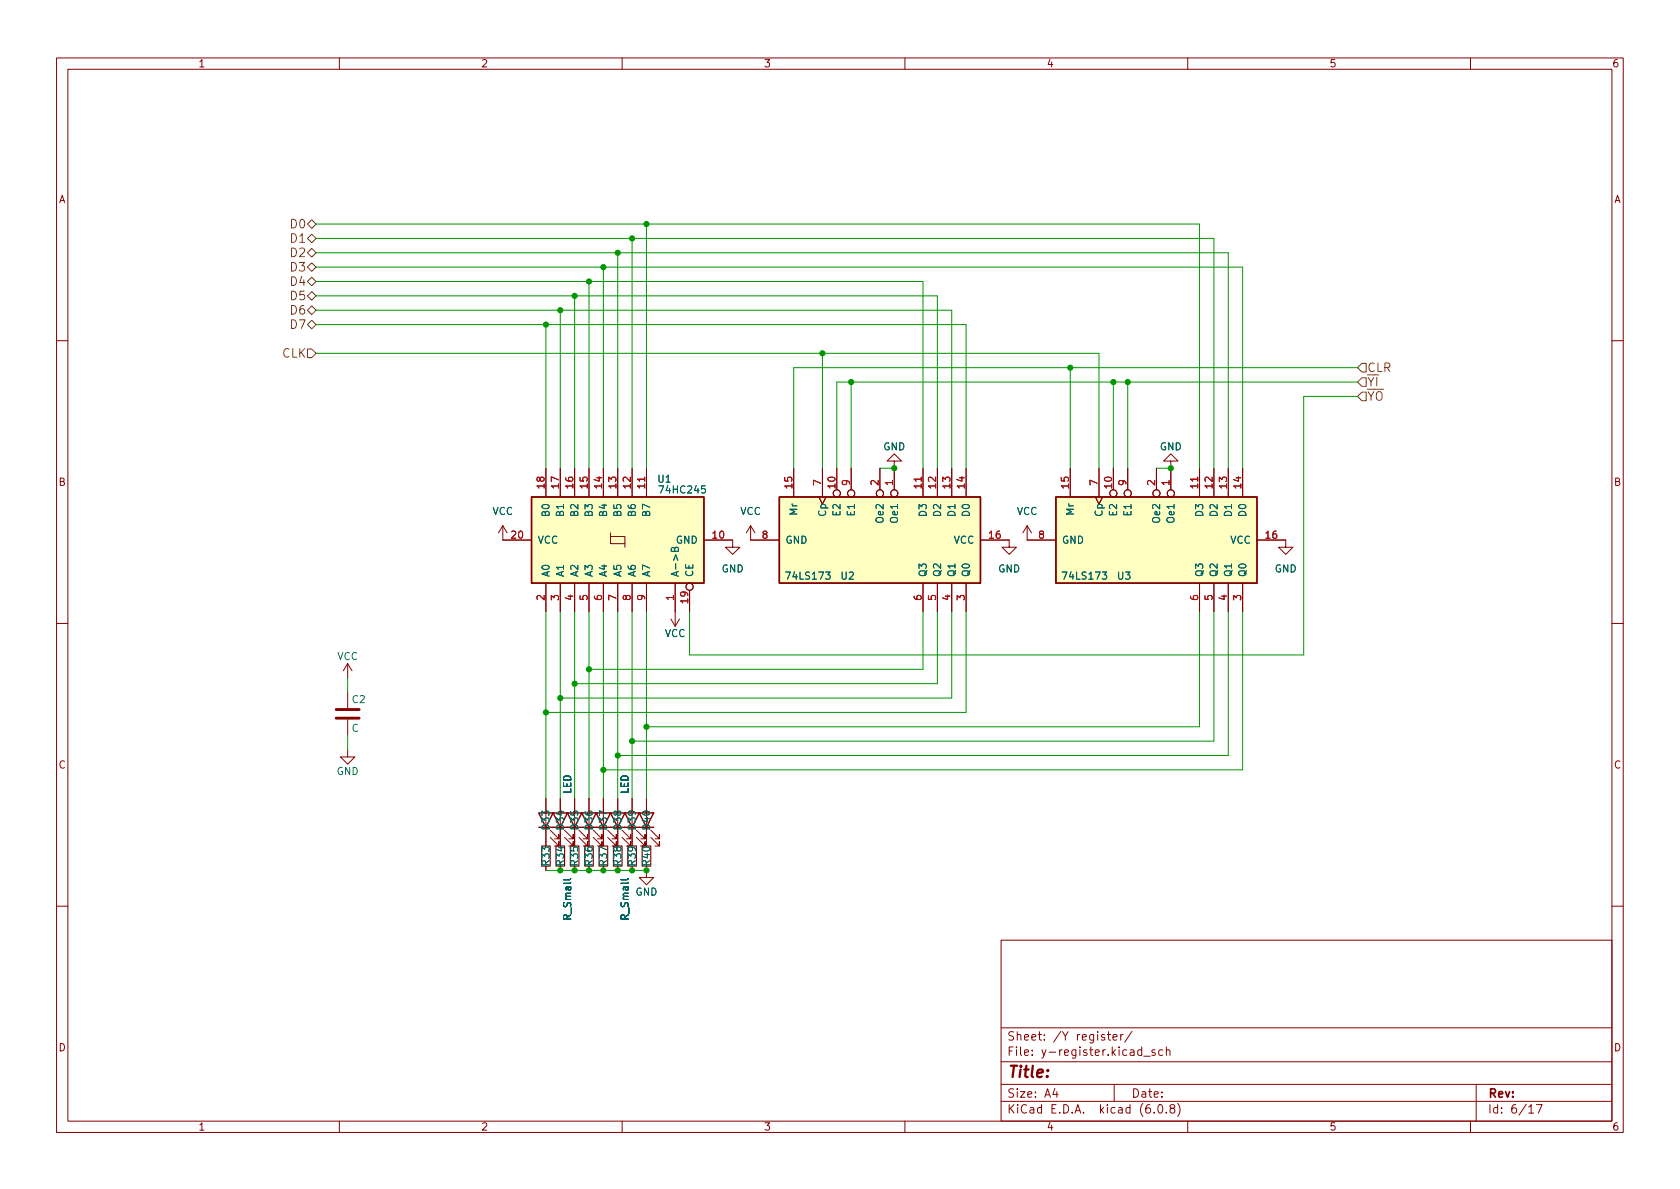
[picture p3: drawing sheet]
<svg xmlns="http://www.w3.org/2000/svg" width="297mm" height="210mm" viewBox="0 0 297 210" stroke-linecap="round" stroke-linejoin="round" font-family="sans-serif">
<g fill="none" stroke="#840000" stroke-width=".18">
<path d="M10 10.2h277v190.1h-277zM12 12.2h273v186.1h-273zM60 10.2v2M110 10.2v2M160 10.2v2M210 10.2v2M260 10.2v2M10 60.2h2M285 60.2h2M88.9 93v2.5h5.1M88.9 93l-.8 1.2M88.9 93l.8 1.2"/>
<path d="M96.5 82.8v5.1M99.1 82.8v5.1M101.6 82.8v5.1M104.1 82.8v5.1M106.7 82.8v5.1M107.9 94.9v1.2h2.6M107.9 94.2v.7h2.6v1.9M109.2 82.8v5.1M111.8 82.8v5.1M114.3 82.8v5.1M124.5 95.5h5v1.3h1.3l-1.3 1.2-1.2-1.2h1.2M132.7 93v2.5h5.1"/>
<path d="M132.7 93l-.7 1.2M132.7 93l.8 1.2M140.3 82.8v5.1M144.8 87.9l.6 1.2 .6-1.2M145.4 82.8v5.1M148 82.8v3.8M150.5 82.8v3.8M155.6 82.8v3.8M158.1 81.5h1.3l-1.3-1.2-1.3 1.2h1.3v5.1M163.2 82.8v5.1M165.7 82.8v5.1M168.3 82.8v5.1"/>
<path d="M170.8 82.8v5.1M173.4 95.5h5v1.3h1.3l-1.3 1.2-1.2-1.2h1.2M181.6 93v2.5h5.1M181.6 93l-.8 1.2M181.6 93l.8 1.2M189.2 82.8v5.1M193.7 87.9l.6 1.2 .6-1.2M194.3 82.8v5.1M196.8 82.8v3.8M199.4 82.8v3.8M204.5 82.8v3.8M207 81.5h1.3l-1.3-1.2-1.3 1.2h1.3v5.1"/>
<path d="M212.1 82.8v5.1M214.6 82.8v5.1M217.2 82.8v5.1M219.7 82.8v5.1M222.2 95.5h5.1v1.3h1.3l-1.3 1.2-1.2-1.2h1.2M10 110.2h2M61.5 117.3v2.6M61.5 117.3l-.8 1.3M61.5 117.3l.7 1.3M96.5 103.1v5.1M99.1 103.1v5.1M101.6 103.1v5.1"/>
<path d="M104.1 103.1v5.1M106.7 103.1v5.1M109.2 103.1v5.1M111.8 103.1v5.1M114.3 103.1v5.1M118.6 109.5l.8 1.2M119.4 103.1v7.6M120.1 109.5l-.7 1.2M121.9 104.4v3.8M163.2 103.1v5.1M165.7 103.1v5.1M168.3 103.1v5.1"/>
<path d="M170.8 103.1v5.1M212.1 103.1v5.1M214.6 103.1v5.1M217.2 103.1v5.1M219.7 103.1v5.1M285 110.2h2M61.5 132.6v1.3h1.2l-1.2 1.2-1.3-1.2h1.3M61.5 122.4v2.8M61.5 127.2v2.8M96.5 141.2v2.6M96.5 146.3v3.3M96.5 153.2v.7"/>
<path d="M97.3 148.1l1.5 1.5v-.8v.8h-.8M97.3 146.8l1.5 1.5v-.7v.7h-.8M99.1 141.2v2.6M99.1 146.3v3.3M99.1 153.2v.7M99.8 148.1l1.5 1.5v-.8v.8h-.7M99.8 146.8l1.5 1.5v-.7v.7h-.7M101.6 141.2v2.6M101.6 146.3v3.3M101.6 153.2v.7M102.4 148.1l1.5 1.5v-.8v.8h-.8M102.4 146.8l1.5 1.5v-.7v.7h-.8"/>
<path d="M104.1 141.2v2.6M104.1 146.3v3.3M104.1 153.2v.7M104.9 148.1l1.5 1.5v-.8v.8h-.7M104.9 146.8l1.5 1.5v-.7v.7h-.7M106.7 141.2v2.6M106.7 146.3v3.3M106.7 153.2v.7M107.4 148.1l1.6 1.5v-.8v.8h-.8M107.4 146.8l1.6 1.5v-.7v.7h-.8M109.2 141.2v2.6M109.2 146.3v3.3"/>
<path d="M109.2 153.2v.7M110 148.1l1.5 1.5v-.8v.8h-.8M110 146.8l1.5 1.5v-.7v.7h-.8M111.8 141.2v2.6M111.8 146.3v3.3M111.8 153.2v.7M112.5 148.1l1.5 1.5v-.8v.8h-.7M112.5 146.8l1.5 1.5v-.7v.7h-.7M114.3 153.2v2h1.3l-1.3 1.3-1.3-1.3h1.3M114.3 141.2v2.6M114.3 146.3v3.3M115.1 148.1l1.5 1.5v-.8v.8h-.8"/>
<path d="M115.1 146.8l1.5 1.5v-.7v.7h-.8M10 160.2h2M177 166.3h108v32h-108zM285 160.2h2M60 198.3v2M110 198.3v2M160 198.3v2M177 194.8h108M177 191.8h108M177 187.8h108M177 181.8h108M186.5 192.5l-.4 1h1"/>
<path d="M186.9 193v1M195.8 182.9h.6M196 182.4v1.3l.4 .2M196.8 183.4l.7-.1-.1-.3-.4-.1-.2 .2 .1 .8h.5M197 191.8v3M198.1 182.9v1M198.6 182.9l-.3 .1-.2 .2M200.1 182.4l-1.2 1.9M201.9 185.7l-.5-.1-.3 .3v.4l.2 .3h.6M201.9 185.1v1.5M202.2 186.8h1.2M204.1 196.7v.1"/>
<path d="M204.2 185.7l-.3-.1-.3 .2 .1 .3 .5 .1v.4h-.6M204.9 195.4l.2-.1a.81 .81 0 0 1 .6 .7 .81 .81 0 0 1-.3 .8h-.2a.81 .81 0 0 1-.6-.6 .81 .81 0 0 1 .3-.8zM205.6 185.7l-.5-.1-.2 .3v.4l.1 .3h.6M206.2 196.7v.1M206.2 185.8l.2-.2 .4 .1 .1 .9M206.2 185.1v1.5M207.1 196l-.2-.3v-.2l.2-.2 .5 .1 .1 .2-.1 .2-.6 .2-.1 .3v.4l.2 .1h.5l.1-.3-.1-.4-.2-.1M208.2 195.1a1.72 1.72 0 0 1 0 2.3M210 198.3v2M260 198.3v2M261 191.8v6.5M270.3 195.8l.4-.5v1.5"/>
<path d="M270.3 196.8h.9M271.7 195.3h.9l-.6 1.5"/>
<circle cx="148" cy="87.2" r=".63"/>
<circle cx="150.5" cy="87.2" r=".63"/>
<circle cx="155.6" cy="87.2" r=".63"/>
<circle cx="158.1" cy="87.2" r=".63"/>
<circle cx="196.8" cy="87.2" r=".63"/>
<circle cx="199.4" cy="87.2" r=".63"/>
<circle cx="204.5" cy="87.2" r=".63"/>
<circle cx="207" cy="87.2" r=".63"/>
<circle cx="121.9" cy="103.8" r=".63"/>
</g>
<path d="M94 87.9h30.5v15.2h-30.5zM137.8 87.9h35.6v15.2h-35.6zM186.7 87.9h35.5v15.2h-35.5zM95.2 143.8h2.6l-1.3 2.5zM95.2 146.3h20.4M97.8 143.8h2.5l-1.2 2.5zM100.3 143.8h2.6l-1.3 2.5zM102.9 143.8h2.5l-1.3 2.5zM105.4 143.8h2.5l-1.2 2.5zM107.9 143.8h2.6l-1.3 2.5zM110.5 143.8h2.5l-1.2 2.5zM113 143.8h2.6l-1.3 2.5z" fill="none" stroke="#840000" stroke-width=".25"/>
<g fill="#ffffc2" stroke="#ffffc2" stroke-width=".18">
<path d="M186.7 87.9h35.5v15.2h-35.5z"/>
<path d="M137.8 87.9h35.6v15.2h-35.6z"/>
<path d="M94 87.9h30.5v15.2h-30.5z"/>
</g>
<path d="M59.4 127h4.1M59.4 125.5h4.1" fill="none" stroke="#840000" stroke-width=".51"/>
<path d="M95.8 149.6h1.5v3.6h-1.5zM98.3 149.6h1.5v3.6h-1.5zM100.8 149.6h1.6v3.6h-1.6zM103.4 149.6h1.5v3.6h-1.5zM105.9 149.6h1.5v3.6h-1.5zM108.5 149.6h1.5v3.6h-1.5zM111 149.6h1.5v3.6h-1.5zM113.5 149.6h1.6v3.6h-1.6z" fill="none" stroke="#840000" stroke-width=".2"/>
<path d="M119.3 97.1l.2-.3h.3l.2 .2v.5h-1.3l.1-.6 .2-.1 .2 .1 .1 .6" fill="none" stroke="#006464" stroke-width=".18"/>
<path d="M54.4 39.6l.7-.7 .8 .7-.8 .8zM54.4 57.4l.7-.8 .8 .8-.8 .8zM54.4 42.2l.7-.8 .8 .8-.8 .7zM55.1 51.6l.8 .7-.8 .8-.7-.8zM55.1 54.1l.8 .8-.8 .7-.7-.7zM55.1 49l.8 .8-.8 .7-.7-.7zM55.1 46.5l.8 .7-.8 .8-.7-.8zM55.1 43.9l.8 .8-.8 .8-.7-.8zM54.4 61.7h.7l.8 .8-.8 .7h-.7zM240.8 64.3h.8v1.5h-.8l-.8-.8zM240.8 66.8h.8v1.5h-.8l-.8-.7zM240.8 69.3h.8v1.6h-.8l-.8-.8z" fill="none" stroke="#725600" stroke-width=".18"/>
<g fill="none" stroke="#009600" stroke-width=".18">
<path d="M55.9 39.6h156.2v43.2M114.3 39.6v43.2M55.9 49.8h107.3v33M55.9 57.4h114.9v25.4M55.9 52.3h109.8v30.5M55.9 54.9h112.4v27.9M55.9 47.2h163.8v35.6M55.9 42.2h158.7v40.6M55.9 44.7h161.3v38.1M96.5 57.4v25.4M99.1 54.9v27.9M101.6 52.3v30.5"/>
<path d="M104.1 49.8v33M106.7 47.2v35.6M109.2 44.7v38.1M111.8 42.2v40.6M55.9 62.5h138.4v20.3M145.4 62.5v20.3M150.5 67.6v15.2M189.2 65v17.8M196.8 67.6v15.2M199.4 67.6v15.2M240 65h-99.7v17.8M240 67.6h-92v15.2"/>
<path d="M240 70.1h-9.5v45.7h-108.6v-7.6M155.6 82.8h2.5M204.5 82.8h2.5M61.5 119.9v2.5M96.5 108.2v33M99.1 108.2v33M101.6 108.2v33M104.1 108.2v33M106.7 108.2v33M109.2 108.2v33M111.8 108.2v33M114.3 108.2v33"/>
<path d="M163.2 108.2v10.2h-59.1M165.7 108.2v12.7h-64.1M168.3 108.2v15.2h-69.2M170.8 108.2v17.8h-74.3M212.1 108.2v20.3h-97.8M214.6 108.2v22.9h-102.8M217.2 108.2v25.4h-108M219.7 108.2v27.9h-113M61.5 130v2.6M96.5 153.9h17.8"/>
</g>
<g fill="#009600" stroke="#009600" stroke-width=".18">
<circle cx="189.2" cy="65" r=".46"/>
<circle cx="145.4" cy="62.5" r=".46"/>
<circle cx="99.1" cy="54.9" r=".46"/>
<circle cx="150.5" cy="67.6" r=".46"/>
<circle cx="114.3" cy="153.9" r=".46"/>
<circle cx="109.2" cy="153.9" r=".46"/>
<circle cx="104.1" cy="153.9" r=".46"/>
<circle cx="106.7" cy="153.9" r=".46"/>
<circle cx="101.6" cy="153.9" r=".46"/>
<circle cx="99.1" cy="153.9" r=".46"/>
<circle cx="111.8" cy="153.9" r=".46"/>
<circle cx="96.5" cy="126" r=".46"/>
<circle cx="99.1" cy="123.4" r=".46"/>
<circle cx="101.6" cy="120.9" r=".46"/>
<circle cx="104.1" cy="118.4" r=".46"/>
<circle cx="158.1" cy="82.8" r=".46"/>
<circle cx="114.3" cy="128.5" r=".46"/>
<circle cx="111.8" cy="131.1" r=".46"/>
<circle cx="106.7" cy="136.1" r=".46"/>
<circle cx="109.2" cy="133.6" r=".46"/>
<circle cx="111.8" cy="42.2" r=".46"/>
<circle cx="109.2" cy="44.7" r=".46"/>
<circle cx="106.7" cy="47.2" r=".46"/>
<circle cx="104.1" cy="49.8" r=".46"/>
<circle cx="101.6" cy="52.3" r=".46"/>
<circle cx="96.5" cy="57.4" r=".46"/>
<circle cx="114.3" cy="39.6" r=".46"/>
<circle cx="207" cy="82.8" r=".46"/>
<circle cx="199.4" cy="67.6" r=".46"/>
<circle cx="196.8" cy="67.6" r=".46"/>
</g>
<text font-size="2.8" fill="#840000" x="178" y="190.6">Title:</text>
<g font-size="2.1" fill="#725600">
<text x="51.5" y="40.4">D0</text>
<text x="51.5" y="45.5">D2</text>
<text x="51.5" y="42.9">D1</text>
<text x="51.5" y="53.1">D5</text>
<text x="51.5" y="50.5">D4</text>
<text x="51.5" y="48">D3</text>
<text x="51.5" y="58.2">D7</text>
<text x="51.5" y="55.6">D6</text>
<text x="49.9" y="63.2">CLK</text>
<text x="241.7" y="65.8">CLR</text>
<text x="241.7" y="68.3">~{YI}</text>
<text x="241.7" y="70.9">~{YO}</text>
</g>
<g font-size="2.1" fill="#840000">
<text x="178" y="184">Sheet: /Y register/</text>
<text x="178" y="186.7">File: y-register.kicad_sch</text>
<text x="178" y="196.9">KiCad E.D.A. kicad (6.0.8)</text>
<text x="178" y="194.1">Size: A4</text>
<text x="200" y="194.1">Date:</text>
<text x="263" y="194.1">Rev:</text>
<text x="263" y="196.9">Id: 6/17</text>
</g>
<g font-size="1.8" fill="#840000">
<text x="35" y="11.9">1</text>
<text x="85" y="11.9">2</text>
<text x="135" y="11.9">3</text>
<text x="185" y="11.9">4</text>
<text x="235" y="11.9">5</text>
<text x="285" y="11.9">6</text>
<text x="10.3" y="35.9">A</text>
<text x="285.3" y="35.9">A</text>
<text x="10.3" y="85.9">B</text>
<text x="285.3" y="85.9">B</text>
<text x="10.3" y="135.9">C</text>
<text x="285.3" y="135.9">C</text>
<text x="10.3" y="185.9">D</text>
<text x="285.3" y="185.9">D</text>
<text x="35" y="199.9">1</text>
<text x="85" y="199.9">2</text>
<text x="135" y="199.9">3</text>
<text x="185" y="199.9">4</text>
<text x="235" y="199.9">5</text>
<text x="285" y="199.9">6</text>
</g>
<g font-size="1.8" fill="#006464">
<text x="156.1" y="79.6">GND</text>
<text x="205" y="79.6">GND</text>
<text x="116.3" y="85.3">U1</text>
<text x="116.9" y="87.2">74HC245</text>
<text x="87" y="91.1">VCC</text>
<text x="97.2" y="91.2" transform="rotate(-90 97.2 91.2)">B0</text>
<text x="99.7" y="91.2" transform="rotate(-90 99.7 91.2)">B1</text>
<text x="102.2" y="91.2" transform="rotate(-90 102.2 91.2)">B2</text>
<text x="104.8" y="91.2" transform="rotate(-90 104.8 91.2)">B3</text>
<text x="107.3" y="91.2" transform="rotate(-90 107.3 91.2)">B4</text>
<text x="109.9" y="91.2" transform="rotate(-90 109.9 91.2)">B5</text>
<text x="112.4" y="91.2" transform="rotate(-90 112.4 91.2)">B6</text>
<text x="114.9" y="91.2" transform="rotate(-90 114.9 91.2)">B7</text>
<text x="130.8" y="91.1">VCC</text>
<text x="141" y="91.1" transform="rotate(-90 141 91.1)">Mr</text>
<text x="146" y="91.3" transform="rotate(-90 146 91.3)">Cp</text>
<text x="148.6" y="91.1" transform="rotate(-90 148.6 91.1)">E2</text>
<text x="151.1" y="91.1" transform="rotate(-90 151.1 91.1)">E1</text>
<text x="156.2" y="92.2" transform="rotate(-90 156.2 92.2)">Oe2</text>
<text x="158.7" y="92.2" transform="rotate(-90 158.7 92.2)">Oe1</text>
<text x="163.8" y="91.2" transform="rotate(-90 163.8 91.2)">D3</text>
<text x="166.4" y="91.2" transform="rotate(-90 166.4 91.2)">D2</text>
<text x="168.9" y="91.2" transform="rotate(-90 168.9 91.2)">D1</text>
<text x="171.4" y="91.2" transform="rotate(-90 171.4 91.2)">D0</text>
<text x="179.7" y="91.1">VCC</text>
<text x="189.9" y="91.1" transform="rotate(-90 189.9 91.1)">Mr</text>
<text x="194.9" y="91.3" transform="rotate(-90 194.9 91.3)">Cp</text>
<text x="197.5" y="91.1" transform="rotate(-90 197.5 91.1)">E2</text>
<text x="200" y="91.1" transform="rotate(-90 200 91.1)">E1</text>
<text x="205.1" y="92.2" transform="rotate(-90 205.1 92.2)">Oe2</text>
<text x="207.6" y="92.2" transform="rotate(-90 207.6 92.2)">Oe1</text>
<text x="212.7" y="91.2" transform="rotate(-90 212.7 91.2)">D3</text>
<text x="215.3" y="91.2" transform="rotate(-90 215.3 91.2)">D2</text>
<text x="217.8" y="91.2" transform="rotate(-90 217.8 91.2)">D1</text>
<text x="220.3" y="91.2" transform="rotate(-90 220.3 91.2)">D0</text>
<text x="95" y="96.1">VCC</text>
<text x="119.5" y="96.1">GND</text>
<text x="127.6" y="101.2">GND</text>
<text x="138.8" y="96.1">GND</text>
<text x="168.6" y="96.1">VCC</text>
<text x="176.5" y="101.2">GND</text>
<text x="187.7" y="96.1">GND</text>
<text x="217.5" y="96.1">VCC</text>
<text x="225.4" y="101.2">GND</text>
<text x="97.2" y="102.1" transform="rotate(-90 97.2 102.1)">A0</text>
<text x="99.7" y="102.1" transform="rotate(-90 99.7 102.1)">A1</text>
<text x="102.2" y="102.1" transform="rotate(-90 102.2 102.1)">A2</text>
<text x="104.8" y="102.1" transform="rotate(-90 104.8 102.1)">A3</text>
<text x="107.3" y="102.1" transform="rotate(-90 107.3 102.1)">A4</text>
<text x="109.9" y="102.1" transform="rotate(-90 109.9 102.1)">A5</text>
<text x="112.4" y="102.1" transform="rotate(-90 112.4 102.1)">A6</text>
<text x="114.9" y="102.1" transform="rotate(-90 114.9 102.1)">A7</text>
<text x="120" y="102.1" transform="rotate(-90 120 102.1)">A-&gt;B</text>
<text x="122.6" y="102.1" transform="rotate(-90 122.6 102.1)">CE</text>
<text x="139.3" y="102.5">74LS173</text>
<text x="148.7" y="102.5">U2</text>
<text x="163.8" y="102.1" transform="rotate(-90 163.8 102.1)">Q3</text>
<text x="166.4" y="102.1" transform="rotate(-90 166.4 102.1)">Q2</text>
<text x="168.9" y="102.1" transform="rotate(-90 168.9 102.1)">Q1</text>
<text x="171.4" y="102.1" transform="rotate(-90 171.4 102.1)">Q0</text>
<text x="188.2" y="102.5">74LS173</text>
<text x="197.6" y="102.5">U3</text>
<text x="212.7" y="102.1" transform="rotate(-90 212.7 102.1)">Q3</text>
<text x="215.3" y="102.1" transform="rotate(-90 215.3 102.1)">Q2</text>
<text x="217.8" y="102.1" transform="rotate(-90 217.8 102.1)">Q1</text>
<text x="220.3" y="102.1" transform="rotate(-90 220.3 102.1)">Q0</text>
<text x="117.5" y="112.6">VCC</text>
<text x="59.6" y="116.7">VCC</text>
<text x="62.3" y="124.3">C2</text>
<text x="62.2" y="129.4">C</text>
<text x="59.5" y="137">GND</text>
<text x="101" y="140.4" transform="rotate(-90 101 140.4)">LED</text>
<text x="111.1" y="140.4" transform="rotate(-90 111.1 140.4)">LED</text>
<text x="97.2" y="146.7" transform="rotate(-90 97.2 146.7)">D33</text>
<text x="99.7" y="146.7" transform="rotate(-90 99.7 146.7)">D34</text>
<text x="102.2" y="146.7" transform="rotate(-90 102.2 146.7)">D35</text>
<text x="104.8" y="146.7" transform="rotate(-90 104.8 146.7)">D36</text>
<text x="107.3" y="146.7" transform="rotate(-90 107.3 146.7)">D37</text>
<text x="109.9" y="146.7" transform="rotate(-90 109.9 146.7)">D38</text>
<text x="112.4" y="146.7" transform="rotate(-90 112.4 146.7)">D39</text>
<text x="114.9" y="146.7" transform="rotate(-90 114.9 146.7)">D40</text>
<text x="97.2" y="153" transform="rotate(-90 97.2 153)">R33</text>
<text x="99.7" y="153" transform="rotate(-90 99.7 153)">R34</text>
<text x="102.2" y="153" transform="rotate(-90 102.2 153)">R35</text>
<text x="104.8" y="153" transform="rotate(-90 104.8 153)">R36</text>
<text x="107.3" y="153" transform="rotate(-90 107.3 153)">R37</text>
<text x="109.9" y="153" transform="rotate(-90 109.9 153)">R38</text>
<text x="112.4" y="153" transform="rotate(-90 112.4 153)">R39</text>
<text x="114.9" y="153" transform="rotate(-90 114.9 153)">R40</text>
<text x="112.3" y="158.4">GND</text>
<text x="101" y="162.5" transform="rotate(-90 101 162.5)">R_Small</text>
<text x="111.1" y="162.5" transform="rotate(-90 111.1 162.5)">R_Small</text>
</g>
<g font-size="1.8" fill="#a90000">
<text x="96.3" y="86.3" transform="rotate(-90 96.3 86.3)">18</text>
<text x="98.8" y="86.3" transform="rotate(-90 98.8 86.3)">17</text>
<text x="101.3" y="86.3" transform="rotate(-90 101.3 86.3)">16</text>
<text x="103.9" y="86.3" transform="rotate(-90 103.9 86.3)">15</text>
<text x="106.4" y="86.3" transform="rotate(-90 106.4 86.3)">14</text>
<text x="109" y="86.3" transform="rotate(-90 109 86.3)">13</text>
<text x="111.5" y="86.3" transform="rotate(-90 111.5 86.3)">12</text>
<text x="114" y="86.3" transform="rotate(-90 114 86.3)">11</text>
<text x="140.1" y="86.3" transform="rotate(-90 140.1 86.3)">15</text>
<text x="145.2" y="85.8" transform="rotate(-90 145.2 85.8)">7</text>
<text x="147.7" y="86.3" transform="rotate(-90 147.7 86.3)">10</text>
<text x="150.2" y="85.8" transform="rotate(-90 150.2 85.8)">9</text>
<text x="155.3" y="85.8" transform="rotate(-90 155.3 85.8)">2</text>
<text x="157.9" y="85.8" transform="rotate(-90 157.9 85.8)">1</text>
<text x="162.9" y="86.3" transform="rotate(-90 162.9 86.3)">11</text>
<text x="165.5" y="86.3" transform="rotate(-90 165.5 86.3)">12</text>
<text x="168" y="86.3" transform="rotate(-90 168 86.3)">13</text>
<text x="170.6" y="86.3" transform="rotate(-90 170.6 86.3)">14</text>
<text x="189" y="86.3" transform="rotate(-90 189 86.3)">15</text>
<text x="194.1" y="85.8" transform="rotate(-90 194.1 85.8)">7</text>
<text x="196.6" y="86.3" transform="rotate(-90 196.6 86.3)">10</text>
<text x="199.1" y="85.8" transform="rotate(-90 199.1 85.8)">9</text>
<text x="204.2" y="85.8" transform="rotate(-90 204.2 85.8)">2</text>
<text x="206.8" y="85.8" transform="rotate(-90 206.8 85.8)">1</text>
<text x="211.8" y="86.3" transform="rotate(-90 211.8 86.3)">11</text>
<text x="214.4" y="86.3" transform="rotate(-90 214.4 86.3)">12</text>
<text x="216.9" y="86.3" transform="rotate(-90 216.9 86.3)">13</text>
<text x="219.5" y="86.3" transform="rotate(-90 219.5 86.3)">14</text>
<text x="90.5" y="95.2">20</text>
<text x="126" y="95.2">10</text>
<text x="134.8" y="95.2">8</text>
<text x="174.9" y="95.2">16</text>
<text x="183.7" y="95.2">8</text>
<text x="223.8" y="95.2">16</text>
<text x="96.3" y="106.2" transform="rotate(-90 96.3 106.2)">2</text>
<text x="98.8" y="106.2" transform="rotate(-90 98.8 106.2)">3</text>
<text x="101.3" y="106.2" transform="rotate(-90 101.3 106.2)">4</text>
<text x="103.9" y="106.2" transform="rotate(-90 103.9 106.2)">5</text>
<text x="106.4" y="106.2" transform="rotate(-90 106.4 106.2)">6</text>
<text x="109" y="106.2" transform="rotate(-90 109 106.2)">7</text>
<text x="111.5" y="106.2" transform="rotate(-90 111.5 106.2)">8</text>
<text x="114" y="106.2" transform="rotate(-90 114 106.2)">9</text>
<text x="119.1" y="106.2" transform="rotate(-90 119.1 106.2)">1</text>
<text x="121.7" y="106.6" transform="rotate(-90 121.7 106.6)">19</text>
<text x="162.9" y="106.2" transform="rotate(-90 162.9 106.2)">6</text>
<text x="165.5" y="106.2" transform="rotate(-90 165.5 106.2)">5</text>
<text x="168" y="106.2" transform="rotate(-90 168 106.2)">4</text>
<text x="170.6" y="106.2" transform="rotate(-90 170.6 106.2)">3</text>
<text x="211.8" y="106.2" transform="rotate(-90 211.8 106.2)">6</text>
<text x="214.4" y="106.2" transform="rotate(-90 214.4 106.2)">5</text>
<text x="216.9" y="106.2" transform="rotate(-90 216.9 106.2)">4</text>
<text x="219.5" y="106.2" transform="rotate(-90 219.5 106.2)">3</text>
</g>
</svg>
